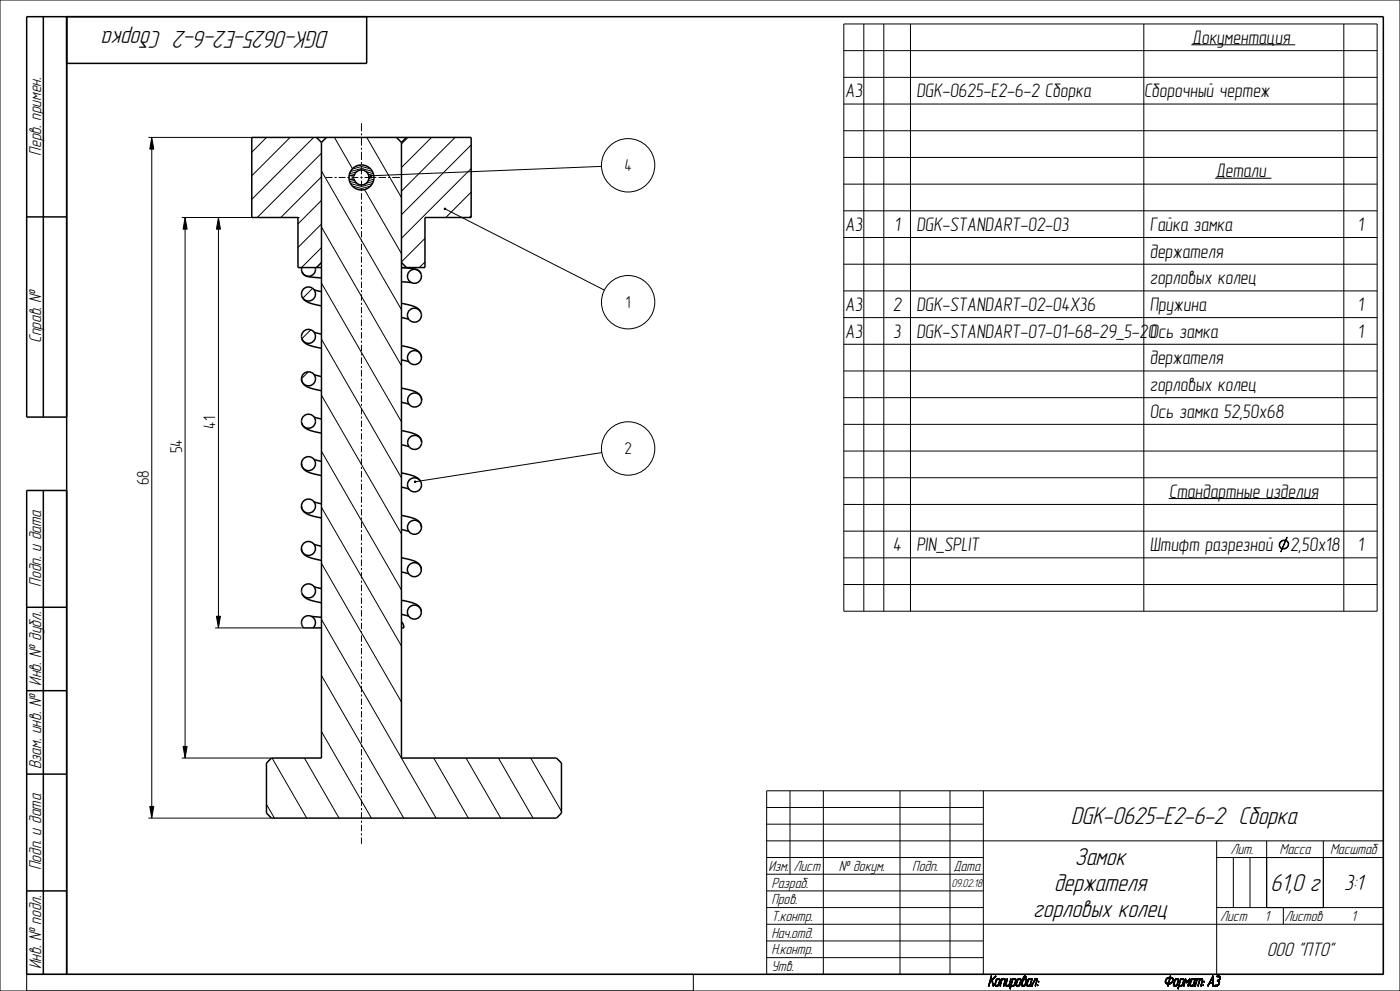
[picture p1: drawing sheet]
<svg xmlns="http://www.w3.org/2000/svg" width="420mm" height="297mm" viewBox="0 0 420 297" stroke-linecap="round" stroke-linejoin="round" font-family="sans-serif">
<g fill="#000">
<path d="M45.5 41.2l.6 3.5h-1.2zM55.5 65.2l.6 3.5h-1.2zM65.5 65.2l.6 3.5h-1.2zM64.9 184.7h1.2l-.6 3.5zM54.9 223.7h1.2l-.6 3.5zM44.9 241.7h1.2l-.6 3.5zM349.5 294.1l.3-.1zM349.5 294.2l.3-.1zM349.5 294.4h.3zM349.6 294l.2-.2zM349.6 294.5h.3zM349.6 293.8l.3-.1z"/>
<path d="M349.6 294.6h.4zM349.7 293.6l.3-.1zM349.7 294.6h.4zM349.8 293.5l.2-.1zM349.5 294.1h.3zM349.5 294.2l.3 .1zM349.6 294h.2zM349.6 293.8h.2l-.2 .2zM349.9 293.3h.4zM349.7 293.6l.2 .1-.3 .1zM349.9 294.8h1.3zM349.8 293.5h.2l-.3 .1z"/>
<path d="M350 293.2h.5zM349.8 293.5l.3-.2zM349.9 293.3h.2l-.3 .2zM349.8 294.7h.5zM350.2 293.1h1.6zM350.1 294.9l.9-.1zM349.8 294.7h.7zM350.6 294.9l-.1 .5h-.2zM350.3 295.5l.2-.1zM350.3 295.5h.2zM350.4 293h1.3zM349.9 293.3l.5-.1z"/>
<path d="M350.2 294.9l.8-.1zM351.1 293.2l-.4 1.5h-.2zM349.8 294.7h.9zM350.5 292.9h1zM350.3 295.4h.2zM350.5 293.2l1.3-.1zM350.4 294.9l.6-.1zM350.4 294.9h.2l-.3 .5zM349.8 294.7h1.1zM350.6 293.2l1.2-.1zM350.6 294.9l.4-.1zM350.8 294.9l.2-.1z"/>
<path d="M351.2 292.6l-.3 .3zM350.5 292.9h.6zM350.5 292.9h.4zM350.9 294.7l.6-.1zM351 292.6h.2zM351 292.5h.2zM350.8 293.2l1-.1zM350.8 293.2h.3l-.6 1.5zM350.5 292.9h.8zM350.1 294.9l1-.1zM349.9 294.8h1.2zM351.2 294.6l.5-.1z"/>
<path d="M351 292.6h.2l-.3 .3zM351.1 293.2l.7-.1zM349.8 294.7h1.6zM349.9 294.8l1.5-.1zM351.3 293.2l.5-.1zM351.4 293.2h.5zM351.5 294.4l.3-.1-.4 .2zM351.4 294.5l.4-.2zM350.4 293l1.1-.1zM351 294.6h.5zM351.6 294.3l.3-.1zM351.5 293.2h.4z"/>
<path d="M351.6 293.3h.4zM350.2 293.1l1.5-.1zM351.7 294.1l.2-.1zM351.3 294.5h.4zM351.7 293.3l.3 .1zM351.7 294l.3-.2zM351.8 293.4l.2 .1zM351.8 293.8l.2-.1zM350 293.2l1.8-.1zM351.8 293.6l.2-.1zM351.8 293.7l.2-.1zM351.6 294.3h.2z"/>
<path d="M351.7 294.1l.2 .1zM351.7 294h.2zM351.8 293.8h.2l-.3 .2zM352.6 293.8l-.4 1.3h-.2zM352 295.2h.3zM352 295.3h.4zM351.8 293.6h.2zM351.8 293.7h.2zM352 295.4l1.2-.1zM352.1 295.5l1-.1zM352.2 295.5h.8zM352 295.2l.2-.1z"/>
<path d="M352 295.1h.2zM352 295.3h.3zM352.3 293.8l.3-.1zM352.3 295.5h.6zM352.3 293.7h.4zM352.4 293.6h.3zM352 295.4l.8-.1zM352.5 293.5l1-.1zM352.5 293.5h1.1zM352.3 293.8h.3l-.6 1.3zM352.3 293.7h.3zM352.4 293.6l.3 .1z"/>
<path d="M352.7 293.4h.8zM352.8 295.5h.1zM352.5 293.6l1.1-.1zM352.4 293.6h.4zM352.8 295.3l.4-.1zM352.7 293.4h.6zM352.7 293.4h.2zM352.2 295.5h.7zM353 295.2h.3zM352.1 295.5h.9zM353.1 295.2l.2-.1zM353.6 293.8l-.3 1.3h-.2z"/>
<path d="M352 295.4h1.1zM352.8 293.6l.8-.1zM353.2 293.6h.4zM352.9 295.3l.3-.1zM352.7 293.4h.7zM353.1 295.1h.2zM353.7 295.5l-.2 .8h-.1zM353.4 296.3h.1zM353.3 293.6h.3zM353.4 293.7l.2-.1zM353.4 293.7h.2zM353.4 293.8l.2-.1z"/>
<path d="M352.6 293.4h.9zM353.4 293.8h.2l-.5 1.3zM353.8 295.3h.6l-.7 .2zM353.8 295.3l-.4 1zM354 293.5h1.2zM354.1 293.4h1zM354.1 293.4h.8zM354.2 293.6l-.8 2.7zM354 293.5l.2 .1-.8 2.7zM353.7 295.5h.9zM354.4 295.5h.2zM353.7 295.5l.8-.2z"/>
<path d="M354.5 295.3l.4-.1zM353.7 295.5l1.1-.2zM354.6 295.2h.3zM354.7 295.2l.2-.1zM355.3 293.8l-.4 1.3h-.2zM353.7 295.5l1-.1zM354.2 293.6l1-.1zM354.9 293.6h.4zM354.7 295.2h.2zM354.1 293.4h.9zM354.7 295.1h.2zM355 293.6h.3z"/>
<path d="M355 293.7l.3-.1zM355 293.7h.3zM355 293.8l.3-.1zM355.7 293.8l-.4 1.6h-.2zM355.1 295.4h.2zM355.1 295.5h.2zM355 293.8h.3l-.6 1.3zM355.1 295.4l.2 .1zM355.6 293.4h.1zM355.5 293.5l.2-.1v.4zM355.7 293.4l.4 .8-.4-.4zM355.5 293.5l.2 .3-.6 1.6z"/>
<path d="M356.1 294.2l.6-.4-.8 .7zM355.9 294.5l.8-.7zM355.7 293.8l.4 .4-.2 .3zM355.9 294.5h.2zM357.1 293.5l-.8 1.9 .4-1.6zM357.1 293.5l-.5 1.9h-.3zM356.3 295.5l.3-.1zM356.4 295.5h.1zM356.3 295.5h.2zM356.3 295.4h.3zM356.9 293.4h.1zM357.5 293.8l-.4 1.3h-.2z"/>
<path d="M356.9 295.2h.3zM356.9 295.3h.4zM356.1 294.2l1-.8zM356.9 293.4h.1l-.9 .8zM356.1 294.2l1-.7zM357 295.5l.9-.1zM357.1 295.5l.8-.1zM356.9 295.2l.2-.1zM356.9 295.1h.2zM356.9 295.3h.3zM357.2 293.8l.3-.1zM357.2 295.5h.7z"/>
<path d="M357.2 293.7h.4zM357.3 293.6h.3zM356.9 295.4l.8-.1zM357.4 293.6l1.2-.1zM357.2 293.8h.3l-.6 1.3zM357.2 293.7h.3zM357.5 293.4h1.1zM357.3 293.6l.3 .1zM357.6 293.4h1zM357.7 295.5h.2zM357.3 293.6h.4zM357.4 293.6h.3z"/>
<path d="M357.7 295.3h.6zM356.9 295.4l1.4-.1zM357.6 293.4h.9zM357.6 293.4h.2zM357.8 295.3l.4-.1zM357.8 295.3h.4zM357.1 295.5h.8zM358 295.2h.2zM358.3 293.6l.3-.1-.6 1.6zM358.6 293.5l-.4 1.6h-.2zM356.9 295.4h1.4zM358 295.4h.3z"/>
<path d="M357 295.5l1-.1zM356.9 295.4h1.1zM358.1 295.4h.2zM358.1 295.5l.2-.1zM358.1 295.5h.2zM358 295.2l.2-.1zM358 295.1h.2zM357.9 295.2h.3zM357.7 295.3h.5zM357.7 293.6l.9-.1zM359.2 293.6l-.5 1.8h-.2zM358.5 295.4h.2z"/>
<path d="M358.5 295.5h.2zM357.4 293.5l1.2-.1zM358.5 295.4l.2 .1zM359 293.5h1.8zM359 293.4h1.7zM359 293.4h1.5zM359 293.5l.2 .1-.7 1.8zM360 293.6l-.4 1.8h-.2zM359.4 295.5l.2-.1zM359.4 295.5h.2zM359.4 295.5h.1zM359.4 295.4h.2z"/>
<path d="M359.2 293.6l1.6-.1zM359.8 293.6l1-.1zM359.8 293.6h.2l-.6 1.8zM360.2 295.5l.2-.1zM360.8 293.8l-.4 1.6h-.2zM360.2 295.5h.2zM360.2 295.4h.2zM360 293.6l.8-.1zM360.5 293.6h.3zM359 293.4h1.6zM360.6 293.7h.3zM360.6 293.8l.3-.1z"/>
<path d="M360.6 293.8h.2l-.6 1.6zM360.8 295.3h.3zM360.9 295.2h.2zM360.9 295.3l.2-.1zM360.9 295.4l.1-.1zM360.9 295.4h.1zM360.8 295.3h.2zM360.9 295.3h.2zM361.1 294.2l.2-.1zM361.1 294.2h.2zM361.1 294.3l.2-.1zM361.2 294.1h.1z"/>
<path d="M361.1 294.3h.2zM362.9 294.7l-.6 .7zM362.3 295.5l.2-.1zM362.3 295.4h.2zM363 294.4h.8l-.9 .3zM363 294.4l-.7 1zM363.7 292.6h.3zM363.7 293l-1.4 2.4zM364 292.6l-.2 1.8-.1-1.4zM363.8 292.6l.2-.1zM362.9 294.7l.9-.3v.3zM363.8 295.4h.2z"/>
<path d="M363.8 295.5h.2zM363.8 292.6h.2zM364 292.6l-1.7 2.8zM363.7 292.6h.3l-1.7 2.8zM363.8 295.4l.2 .1zM363.8 294.7l.2 .7h-.2zM364.4 295.4l1.1-.1zM364.3 295.4l1.2-.1zM364.3 295.4h1.1zM364.3 295.5l1.1-.1zM364.4 295.3h.7zM364.4 295.5h.8z"/>
<path d="M365 295.5h.2zM364.4 295.3h.6zM365.1 292.6h.9zM365.1 292.7h.9zM365.1 292.6h.7zM365.1 295.3l.5-.1zM365.1 293.9l.7 .1zM365.2 293.8l.6-.1zM365.2 293.9l.6-.2zM365.2 293.9h.6zM365.1 292.6l.5-.1zM365.2 294h.6z"/>
<path d="M364.3 295.5h.9zM365.2 293.8h.2zM365.3 295.2l.4-.1zM365.4 293.8l.4-.1zM365.4 294h.4zM365.4 295.1l.3-.1zM364.4 295.3h1.1zM365.5 293.7h.4zM365.5 295l.3-.1zM365.5 294.1l.3-.1zM365.6 294.1h.3zM365.9 294.4l-.1 .5h-.2z"/>
<path d="M365.2 295.3l.4-.1zM365.1 292.6l.7-.1zM365.6 294.1l.3 .1zM365.6 292.7h.4zM365.7 294.2l.2 .1zM365.7 294.4h.2zM365.2 293.9h.5zM365.7 294.3h.2zM365.7 294.4l.2-.1zM365.4 295.2l.3-.1zM365.7 293.6h.3zM365.7 292.7h.3z"/>
<path d="M365.7 292.8h.4zM365.5 295h.2zM365.8 293.5h.2zM365.8 292.8h.3zM365.6 294.9h.2zM365.8 293.4h.3zM365.8 293.4l.3-.2zM365.5 293.8l.3-.1zM365.8 292.9l.3-.1zM365.9 292.9h.2zM365.9 293h.2zM365.9 293.1l.2-.1z"/>
<path d="M365.9 293.2l.2-.1zM365.7 294.4h.2l-.3 .5zM365.6 293.7h.3zM365.8 293.5l.2 .1zM365.8 293.5l.2-.1zM365.8 293.4h.2zM365.9 293.2h.2l-.3 .2zM365.9 293l.2-.1zM365.9 293.1h.2z"/>
</g>
<g fill="none" stroke="#000" stroke-width=".3">
<path d="M0 0h420v297h-420zM44.5 41.2h31M45.5 41.2l.6 3.5h-1.2zM45.5 44.7v197M80 41.2l-4.5 4.4M87 41.2l-11.5 11.5M94.1 41.2l-18.6 18.6M96.4 45.9l-19.2 19.3M96.4 53l-12.2 12.2M96.4 51.2l24 41.6M100.3 41.2l5.5 9.4M104.8 52.5l.4 .1"/>
<path d="M105 54.4l2.2 .5M105 52l1.4 .3M105.1 53.8l1.4 .4M105.2 51.4l1.5 .4M105.3 55l5 1.4M105.5 50.9l1.8 .5M105.9 55.8l3.5 .9M106 50.4l2.2 .6M106.6 50l5 1.3M107.5 49.6l3.5 1M108.8 55.4l2.1 .5M109.3 56.8l11.1 19.2"/>
<path d="M109.6 55l1.8 .5M109.8 51.4l2.1 .6M110 41.2l10.4 18M110.2 54.5l1.4 .4M110.4 52.2l1.7 .5M110.5 54l1.4 .4M110.6 53.5l1.5 .4M110.6 52.9l1.5 .4M122.4 41.2l-2 1.9M129.5 41.2l-9.1 9M136.5 41.2l-16.1 16.1M141.3 43.4l-20.9 20.9"/>
<path d="M141.3 50.5l-20.9 20.9M141.3 57.6l-7.6 7.6M54.5 65.2h21M55.5 65.2l.6 3.5h-1.2zM55.5 68.7v155M65.5 65.2l.6 3.5h-1.2zM65.5 68.7v116M89.4 65.2h.4M96.4 60.1l-7 7M96.4 67.1l-7 7.1M96.4 74.2l-5.9 6M96.4 68l24 41.6"/>
<path d="M127.5 71.4l-7.1 7.1M127.5 78.5l-1.7 1.7M141.3 64.6l-.5 .6M93.2 98.8l-2.6 2.7M93.8 86.4l-2.9 2.9M96.4 84.8l24 41.6M122.9 92.9l-.1 .2M92.5 111.4l-2 2.1M96.4 118.4l24 41.6M96.4 101.6l24 41.6M91.2 124.7l-.2 .2M96.4 135.2l24 41.6"/>
<path d="M96.4 152l24 41.6M96.4 168.8l24 41.6M64.5 188.2h26.6M64.9 184.7h1.2l-.6 3.5zM96.4 185.6l34.4 59.6M96.4 219.2l15 26M96.4 202.4l24.7 42.8M54.5 227.2h26.9M54.9 223.7h1.2l-.6 3.5zM81.6 227.2l10.4 18M91.3 227.2l10.4 18M130.1 227.2l10.4 18"/>
<path d="M139.8 227.2l10.4 18M149.5 227.2l10.4 18M159.2 227.2l9.2 16M230 237h185v55h-185zM237 237v25M247 237v55M270 237v55M285 237v55M295 237v55M44.5 245.2h36.9M44.9 241.7h1.2l-.6 3.5zM79.9 241.1l2.4 4.1"/>
<path d="M230 242h65M230 247h65M230 252h185M230 257h65M365 257h50M365 252v40M370 257v15M375 257v15M380 252v20M397 252v20M230 262h65M230 267h65"/>
<path d="M230 272h65M230 277h185M365 272h50M385 272v5M8 297v-5h200v5M230 282h65M230 287h65M349.5 294.1l.3-.1zM349.5 294.1h.3zM349.5 294.2l.3-.1zM349.5 294.2l.3 .1zM349.5 294.4h.3z"/>
<path d="M349.6 294l.2-.2zM349.6 294h.2zM349.6 294.5h.3zM349.6 293.8l.3-.1zM349.6 293.8h.2l-.2 .2zM349.6 294.6h.4zM349.7 293.6l.3-.1zM349.7 293.6l.2 .1-.3 .1zM349.7 294.6h.4zM349.8 293.5l.3-.2zM349.8 293.5l.2-.1zM349.8 293.5h.2l-.3 .1z"/>
<path d="M349.8 294.7h1.1zM349.8 294.7h.9zM349.8 294.7h.7zM349.8 294.7h.5zM349.8 294.7h1.6zM349.9 293.3l.5-.1zM349.9 293.3h.4zM349.9 293.3h.2l-.3 .2zM349.9 294.8l1.5-.1zM349.9 294.8h1.3zM349.9 294.8h1.2zM350 293.2l1.8-.1z"/>
<path d="M350 293.2h.5zM350.1 294.9l1-.1zM350.1 294.9l.9-.1zM350.2 293.1l1.5-.1zM350.2 293.1h1.6zM350.2 294.9l.8-.1zM350.3 295.4h.2zM350.3 295.5l.2-.1zM350.3 295.5h.2zM350.5 295.5h.1M350.4 293l1.1-.1zM350.4 293h1.3z"/>
<path d="M350.4 295.5h.1M350.4 294.9l.6-.1zM350.4 294.9h.2l-.3 .5zM350.5 292.9h.8zM350.5 292.9h.6zM350.5 292.9h.4zM350.5 292.9h1zM350.5 293.2l1.3-.1zM350.6 293.2l1.2-.1zM350.6 294.9l.4-.1zM350.6 294.9l-.1 .5h-.2zM350.8 293.2l1-.1z"/>
<path d="M350.8 293.2h.3l-.6 1.5zM350.8 294.9l.2-.1zM350.9 294.7l.6-.1zM351 292.6h.2zM351 292.6h.2l-.3 .3zM351.1 292.5h.1M351 292.5h.2zM351 294.6h.5zM351.1 293.2l.7-.1zM351.1 293.2l-.4 1.5h-.2zM351.2 294.6l.5-.1zM351.2 292.6l-.3 .3z"/>
<path d="M351.3 294.5h.4zM351.3 293.2l.5-.1zM351.4 293.2h.5zM351.4 294.5l.4-.2zM351.5 294.4l.3-.1-.4 .2zM351.5 293.2h.4zM351.6 294.3l.3-.1zM351.6 294.3h.2zM351.6 293.3h.4zM351.7 294.1l.2-.1zM351.7 294.1l.2 .1zM351.7 293.3l.3 .1z"/>
<path d="M351.7 294l.3-.2zM351.7 294h.2zM351.8 293.4l.2 .1zM351.8 293.8l.2-.1zM351.8 293.8h.2l-.3 .2zM351.8 293.6l.2-.1zM351.8 293.6h.2zM351.8 293.7l.2-.1zM351.8 293.7h.2zM352 295.2l.2-.1zM352 295.1h.2zM352 295.2h.3z"/>
<path d="M352 295.3h.3zM352 295.3h.4zM352 295.4l1.2-.1zM352 295.4l.8-.1zM352 295.4h1.1zM352.1 295.5l1-.1zM352.1 295.5h.9zM352.2 295.5h.8zM352.2 295.5h.7zM352.3 295.5h.6zM352.3 293.8l.3-.1zM352.3 293.8h.3l-.6 1.3z"/>
<path d="M352.3 293.7h.4zM352.3 293.7h.3zM352.4 293.6h.4zM352.4 293.6h.3zM352.4 293.6l.3 .1zM352.5 293.6l1.1-.1zM352.5 293.5l1-.1zM352.5 293.5h1.1zM352.6 293.8l-.4 1.3h-.2zM352.6 293.4h.9zM352.7 293.4h.7zM352.7 293.4h.6z"/>
<path d="M352.7 293.4h.2zM352.7 293.4h.8zM352.8 295.5h.1zM352.8 293.6l.8-.1zM352.8 295.3l.4-.1zM352.9 295.3l.3-.1zM353 295.2h.3zM353.1 295.2l.2-.1zM353.1 295.1h.2zM353.2 293.6h.4zM353.3 293.6h.3zM353.4 296.3h.1z"/>
<path d="M353.4 293.7l.2-.1zM353.4 293.7h.2zM353.5 296.3h.1M353.4 293.8l.2-.1zM353.4 293.8h.2l-.5 1.3zM353.6 293.8l-.3 1.3h-.2zM353.7 295.5h.9zM353.7 295.5l1-.1zM353.7 295.5l1.1-.2zM353.7 295.5l.8-.2zM353.7 295.5l-.2 .8h-.1zM353.8 295.3h.6l-.7 .2z"/>
<path d="M353.8 295.3l-.4 1zM354 293.5h1.2zM354 293.5l.2 .1-.8 2.7zM354.1 293.4h1zM354.1 293.4h.9zM354.1 293.4h.8zM354.2 293.4h.1M354.2 293.6l1-.1zM354.2 293.6l-.8 2.7zM354.4 295.5h.2zM354.5 295.3l.4-.1zM354.6 295.2h.3z"/>
<path d="M354.7 295.2l.2-.1zM354.7 295.2h.2zM354.7 295.1h.2zM354.9 293.6h.4zM355 293.6h.3zM355 293.7l.3-.1zM355 293.7h.3zM355 293.8l.3-.1zM355 293.8h.3l-.6 1.3zM355.1 295.4h.2zM355.1 295.4l.2 .1zM355.1 295.5h.2z"/>
<path d="M355.2 295.5h.1M355.1 295.5h.1M355.3 293.8l-.4 1.3h-.2zM355.5 293.5l.2-.1v.4zM355.5 293.5l.2 .3-.6 1.6zM355.6 293.4h.1zM355.7 293.4h.1M355.6 293.4h.1M355.7 293.8l.4 .4-.2 .3zM355.7 293.8l-.4 1.6h-.2zM355.7 293.4l.4 .8-.4-.4zM355.9 294.5l.8-.7z"/>
<path d="M355.9 294.5h.2zM356 294.5h.1M356.1 294.5h.1M356.1 294.2l1-.7zM356.1 294.2l1-.8zM356.1 294.2l.6-.4-.8 .7zM356.3 295.4h.3zM356.3 295.5l.3-.1zM356.3 295.5h.2zM356.4 295.5h.1zM356.4 295.5h.1M356.9 293.4h.1z"/>
<path d="M357 293.4h.1M356.9 293.4h.1l-.9 .8zM356.9 295.2l.2-.1zM356.9 295.1h.2zM356.9 295.2h.3zM356.9 295.3h.3zM356.9 295.3h.4zM356.9 293.4h.1M356.9 295.4l1.4-.1zM356.9 295.4l.8-.1zM356.9 295.4h1.4zM356.9 295.4h1.1z"/>
<path d="M357 295.5l1-.1zM357 295.5l.9-.1zM357.1 293.5l-.8 1.9 .4-1.6zM357.1 293.5l-.5 1.9h-.3zM357.1 295.5l.8-.1zM357.1 295.5h.8zM357.2 295.5h.7zM357.2 293.8l.3-.1zM357.2 293.8h.3l-.6 1.3zM357.2 293.7h.4zM357.2 293.7h.3zM357.3 293.6h.4z"/>
<path d="M357.3 293.6h.3zM357.3 293.6l.3 .1zM357.4 293.6h.3zM357.4 293.6l1.2-.1zM357.4 293.5l1.2-.1zM357.5 293.8l-.4 1.3h-.2zM357.5 293.4h1.1zM357.6 293.4h1zM357.6 293.4h.9zM357.6 293.4h.2zM357.7 295.5h.2zM357.7 293.6l.9-.1z"/>
<path d="M357.7 295.3h.5zM357.7 295.3h.6zM357.8 295.3l.4-.1zM357.8 295.3h.4zM357.9 295.2h.3zM358 295.2l.2-.1zM358 295.2h.2zM358 295.1h.2zM358 295.4h.3zM358.1 295.4h.2zM358.1 295.5l.2-.1zM358.1 295.5h.2z"/>
<path d="M358.2 295.5h.1M358.3 293.6l.3-.1-.6 1.6zM358.5 295.4h.2zM358.5 295.4l.2 .1zM358.5 295.5h.2zM358.7 295.5h.1M358.6 295.5h.1M358.6 293.5l-.4 1.6h-.2zM359 293.5h1.8zM359 293.5l.2 .1-.7 1.8zM359 293.4h1.7zM359 293.4h1.6z"/>
<path d="M359 293.4h1.5zM359.1 293.4h.1M359.2 293.6l1.6-.1zM359.2 293.6l-.5 1.8h-.2zM359.4 295.4h.2zM359.4 295.5l.2-.1zM359.4 295.5h.2zM359.4 295.5h.1zM359.4 295.5h.1M359.8 293.6l1-.1zM359.8 293.6h.2l-.6 1.8zM360 293.6l.8-.1z"/>
<path d="M360 293.6l-.4 1.8h-.2zM360.2 295.5l.2-.1zM360.2 295.5h.2zM360.2 295.4h.2zM360.3 295.5h.1M360.5 293.6h.3zM360.6 293.7h.3zM360.6 293.8l.3-.1zM360.6 293.8h.2l-.6 1.6zM360.8 293.8l-.4 1.6h-.2zM360.8 295.3h.3zM360.8 295.3h.2z"/>
<path d="M360.9 295.2h.2zM360.9 295.3l.2-.1zM360.9 295.3h.2zM360.9 295.4l.1-.1zM360.9 295.4h.1zM360.9 295.4h.1M361 295.2h.1M360.9 295.2h.1M361.1 294.2h.2zM361.1 294.3l.2-.1zM361.1 294.3h.2zM361.1 294.2l.2-.1z"/>
<path d="M361.3 294.1h.1M361.2 294.1h.1zM361.2 294.3h.1M362.3 295.4h.1M362.3 295.4h.2zM362.3 295.5l.2-.1zM362.5 295.5h.1M362.4 295.5h.1M362.9 294.7l.9-.3v.3zM362.9 294.7l-.6 .7zM363 294.4h.8l-.9 .3zM363 294.4l-.7 1z"/>
<path d="M363.7 292.6h.3zM363.7 293l-1.4 2.4zM363.7 292.6h.3l-1.7 2.8zM363.8 292.6l.2-.1zM363.8 292.6h.2zM363.8 295.4h.2zM363.8 294.7l.2 .7h-.2zM363.8 295.4l.2 .1zM363.9 292.5h.1M363.8 292.5h.1M364 292.5h.1M363.8 295.5h.2z"/>
<path d="M363.9 295.5h.1M363.9 292.6v2.8M364 292.6l-1.7 2.8zM364 292.6l-.2 1.8-.1-1.4zM364 292.6l-.2 2.1zM364 292.6v2.8l-.2-.7zM364.3 295.4l1.2-.1zM364.3 295.4h1.1zM364.3 295.5l1.1-.1zM364.3 295.5h.9zM364.4 295.4l1.1-.1zM364.4 295.3h.7z"/>
<path d="M364.4 295.3h1.1zM364.4 295.5h.8zM364.4 295.3h.6zM365 295.5h.2zM365.1 292.6h.9zM365.1 292.7h.9zM365.1 292.6l.7-.1zM365.1 292.6l.5-.1zM365.2 292.5h.1M365.1 292.6h.7zM365.1 295.3l.5-.1zM365.1 293.9l.7 .1z"/>
<path d="M365.2 293.9l.6-.2zM365.2 293.9h.5zM365.2 293.9h.6zM365.2 294h.6zM365.2 293.8h.2zM365.3 293.8h.1M365.2 293.8l.6-.1zM365.2 295.3l.4-.1zM365.3 295.2l.4-.1zM365.4 294h.4zM365.4 295.2l.3-.1zM365.4 293.8l.4-.1z"/>
<path d="M365.4 295.1l.3-.1zM365.5 293.8l.3-.1zM365.5 294.1l.3-.1zM365.5 293.7h.4zM365.5 295l.3-.1zM365.5 295h.2zM365.6 292.7h.4zM365.6 294.1h.3zM365.6 294.9h.2zM365.6 294.1l.3 .1zM365.6 293.7h.3zM365.7 292.7h.3z"/>
<path d="M365.7 294.2l.2 .1zM365.7 294.4h.2zM365.7 294.4h.2l-.3 .5zM365.7 294.3h.2zM365.7 294.4l.2-.1zM365.7 293.6h.3zM365.7 292.8h.4zM365.8 293.5h.2zM365.8 293.5l.2-.1zM365.8 293.5l.2 .1zM365.8 292.8h.3zM365.8 293.4h.3z"/>
<path d="M365.8 293.4h.2zM365.8 292.9l.3-.1zM365.8 293.4l.3-.2zM365.9 292.9h.2zM365.9 293l.2-.1zM365.9 293h.2zM365.9 293.1l.2-.1zM365.9 293.1h.2zM365.9 293.2l.2-.1zM365.9 293.2h.2l-.3 .2zM365.9 294.4l-.1 .5h-.2z"/>
</g>
<g fill="none" stroke="#000" stroke-width=".45">
<path d="M13 5v120M20 5v287M110 5v14h-90M94.9 41.2l1.5 1.5M96.4 42.7v184.5h-15l-1.5 1.5v15l1.5 1.5h85.5l1.5-1.5v-15l-1.5-1.5h-46.5v-184.5M97.9 41.2l-1.5 1.5M104.7 52.5l1.5 .3a2.25 2.25 0 0 1 3.5-1.5 2.25 2.25 0 0 1 0 3.8 2.25 2.25 0 0 1-3.5-1.5l-1.5 .2M118.9 41.2l1.5 1.5M121.9 41.2l-1.5 1.5M8 65h12M96.4 78.7l-1.5 1.5M120.4 78.7l1.5 1.5"/>
<path d="M90.5 80.3h.1M90.5 80.2a2.1 2.1 0 0 0 2.1 2.6 2.1 2.1 0 0 0 2-2.6M90.6 81.5a3.9 3.9 0 0 0 3.8 1.6l2 .2M90.6 88.9a4.5 4.5 0 0 0 4 2.4l1.8 .4M94.2 86.8l2.2 .6M94.2 99.6l2.2 .5M96.4 80.2h-7v-15h-13.9v-24h65.8v24h-13.8v15h-7.1M120.4 90.9l3 .7a3.9 3.9 0 0 1 2.8 2M120.4 80.2l3.3 .3a2.85 2.85 0 0 1 2.6 1.5M120.4 95.1l2.3 .6M120.4 84.4l3.1 .3M122.7 95.8a2.1 2.1 0 0 0 3.6-.6 2.1 2.1 0 0 0-2.2-2.9 2.1 2.1 0 0 0-1.6 3.2l.2 .3"/>
<path d="M126.4 82.8a2.1 2.1 0 0 0-3.1-1.8 2.1 2.1 0 0 0-.1 3.6 2.1 2.1 0 0 0 3.2-1.6M126.4 82.8v.2M90.4 113.6a3.8 3.8 0 0 0 3.7 3l2.3 .5M90.6 101.5a4.1 4.1 0 0 0 3.3 2.3l2.5 .6M92.5 111.4a2.1 2.1 0 0 0-2.1 2.2M92.6 111.4a2.1 2.1 0 0 1 2 2.1 2.1 2.1 0 0 1-2 2.1 2.1 2.1 0 0 1-2.2-2M92.6 111.4h-.1M94.2 112.3l2.2 .6M120.4 116.3l2.2 .5a3.9 3.9 0 0 1 3.9 3M120.4 103.6a8.2 8.2 0 0 1 5.7 2.3l.3 1.2M120.4 107.9l2.3 .5M126.4 107.1v.1"/>
<path d="M126.5 119.8v.1M20 125h-12v-120h407v287h-407v-145h12M90.4 139a3.3 3.3 0 0 0 3.1 2.9l2.9 .6M90.4 138.9v.1M90.4 138.9a2.1 2.1 0 0 1 3-1.8 2.1 2.1 0 0 1 .5 3.5 2.1 2.1 0 0 1-3.4-1.1l-.1-.5M90.4 126.2a2.1 2.1 0 0 1 3-1.9 2.1 2.1 0 0 1 .5 3.5 2.1 2.1 0 0 1-3.4-1M90.4 126.2v.1M90.4 126.3l.1 .5M90.5 126.8a5.2 5.2 0 0 0 4.6 2.7l1.3 .3M94.2 137.7l2.2 .6M94.2 125l2.2 .6M120.4 129a12.9 12.9 0 0 1 5.3 1.8l.4 .5 .4 1.3"/>
<path d="M120.4 133.3l2.3 .6M120.4 120.6l2.3 .5M13 147v145M90.4 151.7h.1M90.4 151.7a4 4 0 0 0 3.9 3.1l2.1 .4M94.2 150.4l2.2 .6M120.4 158.7l2.3 .6M120.4 146l2.3 .6M120.4 141.7a8.2 8.2 0 0 1 5.7 2.5l.1 .1M120.4 154.5a8.8 8.8 0 0 1 5.7 2.3l.3 1.2M126.4 144.8h.1M126.4 158v.1"/>
<path d="M90.4 164.4a3.7 3.7 0 0 0 3.4 3l2.6 .5M90.4 164.4h.1M90.4 164.4a2.1 2.1 0 0 1 3-1.9 2.1 2.1 0 0 1 .5 3.5 2.1 2.1 0 0 1-3.4-1.1l-.1-.5M90.6 177.9l.5 .9 1 .7 4.3 1.1M94.2 163.1l2.2 .6M94.2 175.9l2.2 .5M120.4 171.4l2.2 .6M120.4 179.9l3.2 .7a3.2 3.2 0 0 1 2.8 2.8M120.4 167.2a8.6 8.6 0 0 1 5.6 2.3l.4 1.2M126.4 170.7a2.1 2.1 0 0 0-3-1.9 2.1 2.1 0 0 0-.5 3.5 2.1 2.1 0 0 0 3.4-1l.1-.5M126.4 170.7v.1M8 182h12"/>
<path d="M90.5 186.9v.1M90.5 186.9a2.1 2.1 0 0 1 2.8-2.3 2.1 2.1 0 0 1 .6 3.6M90.5 187l.6 1.2h5.3M93.4 184.7l3 .3M120.4 184.1l2.2 .6M120.4 186.4l.6 .8 .2 1h-.8M8 207h12M8 232h12M8 267h12"/>
<circle cx="108.4" cy="53.2" r="3.8"/>
<circle cx="92.5" cy="88.1" r="2.1"/>
<circle cx="92.5" cy="100.8" r="2.1"/>
<circle cx="124.3" cy="107.2" r="2.1"/>
<circle cx="124.4" cy="119.9" r="2.1"/>
<circle cx="124.4" cy="132.6" r="2.1"/>
<circle cx="92.5" cy="151.7" r="2.1"/>
<circle cx="124.3" cy="158" r="2.1"/>
<circle cx="124.3" cy="145.3" r="2.1"/>
<circle cx="92.5" cy="177.1" r="2.1"/>
<circle cx="124.3" cy="183.4" r="2.1"/>
</g>
<!-- layer: AXES -->
<g fill="none" stroke="#000" stroke-width=".3">
<path d="M108.4 36.9v2.4M108.4 40v.6M97.7 53.2h2M100.4 53.2h.6M101.6 53.2h2M104.2 53.2h.7M105.5 53.2h2M108.1 53.2h.7M108.4 41.2v2.4M108.4 44.3v.6M108.4 45.5v2.4M108.4 48.6v.6"/>
<path d="M108.4 49.8v2.4M108.4 52.9v.6M108.4 54.1v1.9M108.4 56.7v.6M108.4 57.9v1.9M109.4 53.2h2.3M112.3 53.2h.6M113.5 53.2h2.3M116.4 53.2h.7M117.7 53.2h2.3M108.4 60.4v.7M108.4 61.7v1.9"/>
<path d="M108.4 64.2v.7M108.4 65.5v1.9M108.4 68v.6M108.4 69.3v1.9M108.4 71.8v.6M108.4 73.1v1.9M108.4 75.6v.6M108.4 76.8v1.9M108.4 79.4v.6M108.4 80.6v1.9M108.4 83.2v.6M108.4 84.4v1.9"/>
<path d="M108.4 86.9v.7M108.4 88.2v1.9M108.4 90.7v.7M108.4 92v1.9M108.4 94.5v.6M108.4 95.8v1.9M108.4 98.3v.6M108.4 99.6v1.9M108.4 102.1v.6M108.4 103.3v2M108.4 105.9v.6M108.4 107.1v1.9"/>
<path d="M108.4 109.7v.6M108.4 110.9v1.9M108.4 113.4v.7M108.4 114.7v1.9M108.4 117.2v.7M108.4 118.5v1.9M108.4 121v.6M108.4 122.3v1.9M108.4 124.8v.6M108.4 126.1v1.9M108.4 128.6v.6M108.4 129.8v2"/>
<path d="M108.4 132.4v.6M108.4 133.6v1.9M108.4 136.2v.6M108.4 137.4v1.9M108.4 139.9v.7M108.4 141.2v1.9M108.4 143.7v.7M108.4 145v1.9M108.4 147.5v.6M108.4 148.8v1.9M108.4 151.3v.6M108.4 152.6v1.9"/>
<path d="M108.4 155.1v.6M108.4 156.3v2M108.4 158.9v.6M108.4 160.1v1.9M108.4 162.7v.6M108.4 163.9v1.9M108.4 166.5v.6M108.4 167.7v1.9M108.4 170.2v.7M108.4 171.5v1.9M108.4 174v.6M108.4 175.3v1.9"/>
<path d="M108.4 177.8v.6M108.4 179.1v1.9M108.4 181.6v.6M108.4 182.8v2M108.4 185.4v.6M108.4 186.6v1.9M108.4 189.2v.6M108.4 190.4v1.9M108.4 193v.6M108.4 194.2v1.9M108.4 196.7v.7M108.4 198v1.9"/>
<path d="M108.4 200.5v.7M108.4 201.8v1.9M108.4 204.3v.6M108.4 205.6v1.9M108.4 208.1v.6M108.4 209.3v2M108.4 211.9v.6M108.4 213.1v1.9M108.4 215.7v.6M108.4 216.9v1.9M108.4 219.5v.6M108.4 220.7v1.9"/>
<path d="M108.4 223.2v.7M108.4 224.5v1.9M108.4 227v.7M108.4 228.3v1.9M108.4 230.8v.6M108.4 232.1v1.9M108.4 234.6v.6M108.4 235.8v2M108.4 238.4v.6M108.4 239.6v1.9M108.4 242.2v.6M108.4 243.4v1.9"/>
<path d="M108.4 246v.6M108.4 247.2v1.9M108.4 249.7v.7M108.4 251v1.9"/>
</g>
<!-- layer: DETAILS -->
<path d="M111.1 52.6l.3-.1v.4l-.3-.1zM133.3 62.5l.3-.1v.4l-.3-.1zM124.3 144.3l.4-.1v.4l-.4-.1z" fill="#000"/>
<g fill="none" stroke="#000" stroke-width=".3">
<path d="M111.1 52.6l.3-.1v.4l-.3-.1zM180.4 49.9l-68.9 2.8M133.3 62.5l.3-.1v.4l-.3-.1zM133.7 62.7l47.6 24.2M180.5 135.6l-55.7 8.7M124.3 144.3l.4-.1v.4l-.4-.1z"/>
<circle cx="188.4" cy="49.5" r="8"/>
<circle cx="188.4" cy="90.6" r="8"/>
<circle cx="188.4" cy="134.4" r="8"/>
</g>
<!-- layer: TABLES -->
<g fill="none" stroke="#000" stroke-width=".3">
<path d="M253.1 7.2h160v176h-160zM253.1 15.2h160M259.1 7.2v176M265.1 7.2v176M273.1 7.2v176M343.1 7.2v176M357.4 13.4h31.2M403.1 7.2v176M253.1 23.2h160M253.1 31.2h160M253.1 39.2h160M253.1 47.2h160"/>
<path d="M253.1 55.2h160M364.5 53.4h16.9M253.1 63.2h160M253.1 71.2h160M253.1 79.2h160M253.1 87.2h160M253.1 95.2h160M253.1 103.2h160M253.1 111.2h160M253.1 119.2h160M253.1 127.2h160M253.1 135.2h160"/>
<path d="M253.1 143.2h160M253.1 151.2h160M253.1 159.2h160M350.6 149.4h44.8M253.1 167.2h160M253.1 175.2h160M384 162.5a1.46 1.46 0 0 1 2.5 0 1.47 1.47 0 0 1-1.1 2l.1-.1a1.24 1.24 0 0 0 .9-1.1 1.24 1.24 0 0 0-.7-1.3 1.44 1.44 0 0 0-1.8 1.5l.7 1a1.27 1.27 0 0 1-.6-2zM384.6 164.4h.9l-.1 .1h-.8zM386 161h.2l-1.9 4.4h-.1z"/>
</g>
<path d="M384 162.5a1.46 1.46 0 0 1 2.5 0 1.47 1.47 0 0 1-1.1 2l.1-.1a1.24 1.24 0 0 0 .9-1.1 1.24 1.24 0 0 0-.7-1.3 1.44 1.44 0 0 0-1.8 1.5l.7 1a1.27 1.27 0 0 1-.6-2zM384.6 164.4h.9l-.1 .1h-.8zM386 161h.2l-1.9 4.4h-.1z" fill="#000"/>
<g font-size="7.6">
<text x="98.8" y="9.4" transform="rotate(-180 98.8 9.4)">DGK-0625-E2-6-2 Сборка</text>
<text x="321.2" y="247.1">DGK-0625-E2-6-2 Сборка</text>
<text x="322.5" y="259.3">Замок</text>
<text x="316.2" y="267.1">держателя</text>
<text x="381.2" y="267.1">61,0 г</text>
<text x="310" y="274.9">горловых колец</text>
</g>
<text font-size="6.8" x="403.3" y="266.8">3:1</text>
<text font-size="6.1" x="380" y="286.6">ООО &quot;ПТО&quot;</text>
<g font-size="5.9">
<text x="357.6" y="13.2">Документация</text>
<text x="253.6" y="29.2">А3</text>
<text x="274.9" y="29.2">DGK-0625-E2-6-2 Сборка</text>
<text x="343.2" y="29.2">Сборочный чертеж</text>
<text x="364.7" y="53.2">Детали</text>
<text x="253.6" y="69.2">А3</text>
<text x="268.3" y="69.2">1</text>
<text x="274.9" y="69.2">DGK-STANDART-02-03</text>
<text x="344.9" y="69.2">Гайка замка</text>
<text x="407.3" y="69.2">1</text>
<text x="344.9" y="77.2">держателя</text>
<text x="344.9" y="85.2">горловых колец</text>
<text x="253.6" y="93.2">А3</text>
<text x="267.9" y="93.2">2</text>
<text x="274.9" y="93.2">DGK-STANDART-02-04Х36</text>
<text x="344.9" y="93.2">Пружина</text>
<text x="407.3" y="93.2">1</text>
<text x="253.6" y="101.2">А3</text>
<text x="268" y="101.2">3</text>
<text x="274.9" y="101.2">DGK-STANDART-07-01-68-29_5-20Ось замка</text>
<text x="407.3" y="101.2">1</text>
<text x="344.9" y="109.2">держателя</text>
<text x="344.9" y="117.2">горловых колец</text>
<text x="344.9" y="125.2">Ось замка 52,50х68</text>
<text x="350.8" y="149.2">Стандартные изделия</text>
<text x="267.9" y="165.2">4</text>
<text x="274.9" y="165.2">PIN_SPLIT</text>
<text x="344.9" y="165.2">Штифт разрезной</text>
<text x="387" y="165.2">2,50x18</text>
<text x="407.3" y="165.2">1</text>
</g>
<g font-size="5.3">
<text x="12.3" y="46.6" transform="rotate(-90 12.3 46.6)">Перв. примен.</text>
<text x="12.3" y="102.8" transform="rotate(-90 12.3 102.8)">Справ. №</text>
<text x="12.3" y="175.8" transform="rotate(-90 12.3 175.8)">Подп. и дата</text>
<text x="12.3" y="205.5" transform="rotate(-90 12.3 205.5)">Инв. № дубл.</text>
<text x="12.3" y="230.6" transform="rotate(-90 12.3 230.6)">Взам. инв. №</text>
<text x="12.3" y="260.8" transform="rotate(-90 12.3 260.8)">Подп. и дата</text>
<text x="12.3" y="290.5" transform="rotate(-90 12.3 290.5)">Инв. № подл.</text>
</g>
<g font-size="5.1">
<text x="187.3" y="51.3">4</text>
<text x="187.7" y="92.3">1</text>
<text x="64.7" y="128.6" transform="rotate(-90 64.7 128.6)">41</text>
<text x="54.7" y="135.9" transform="rotate(-90 54.7 135.9)">54</text>
<text x="187.3" y="136.2">2</text>
<text x="44.7" y="145.4" transform="rotate(-90 44.7 145.4)">68</text>
</g>
<g font-size="4.5">
<text x="369.1" y="256.1">Лит.</text>
<text x="383.9" y="256.1">Масса</text>
<text x="399" y="256.1">Масштаб</text>
<text x="230.5" y="261.1">Изм.</text>
<text x="238" y="261.1">Лист</text>
<text x="251.7" y="261.1">№ докум.</text>
<text x="273.7" y="261.1">Подп.</text>
<text x="286" y="261.1">Дата</text>
<text x="231.4" y="266.1">Pазраб.</text>
<text x="231.4" y="271.1">Пров.</text>
<text x="231.4" y="281.1">Нач.отд.</text>
<text x="231.4" y="276.1">Т.контр.</text>
<text x="366" y="276.1">Лист</text>
<text x="379.4" y="276.1">1</text>
<text x="385.3" y="276.1">Листов</text>
<text x="405.4" y="276.1">1</text>
<text x="231.4" y="286.1">Н.контр.</text>
<text x="231.4" y="291.1">Утв.</text>
</g>
<text font-size="4.4" x="296.5" y="295.5">Копировал:</text>
<text font-size="3.5" x="285.4" y="265.7">09.02.18</text>
</svg>
